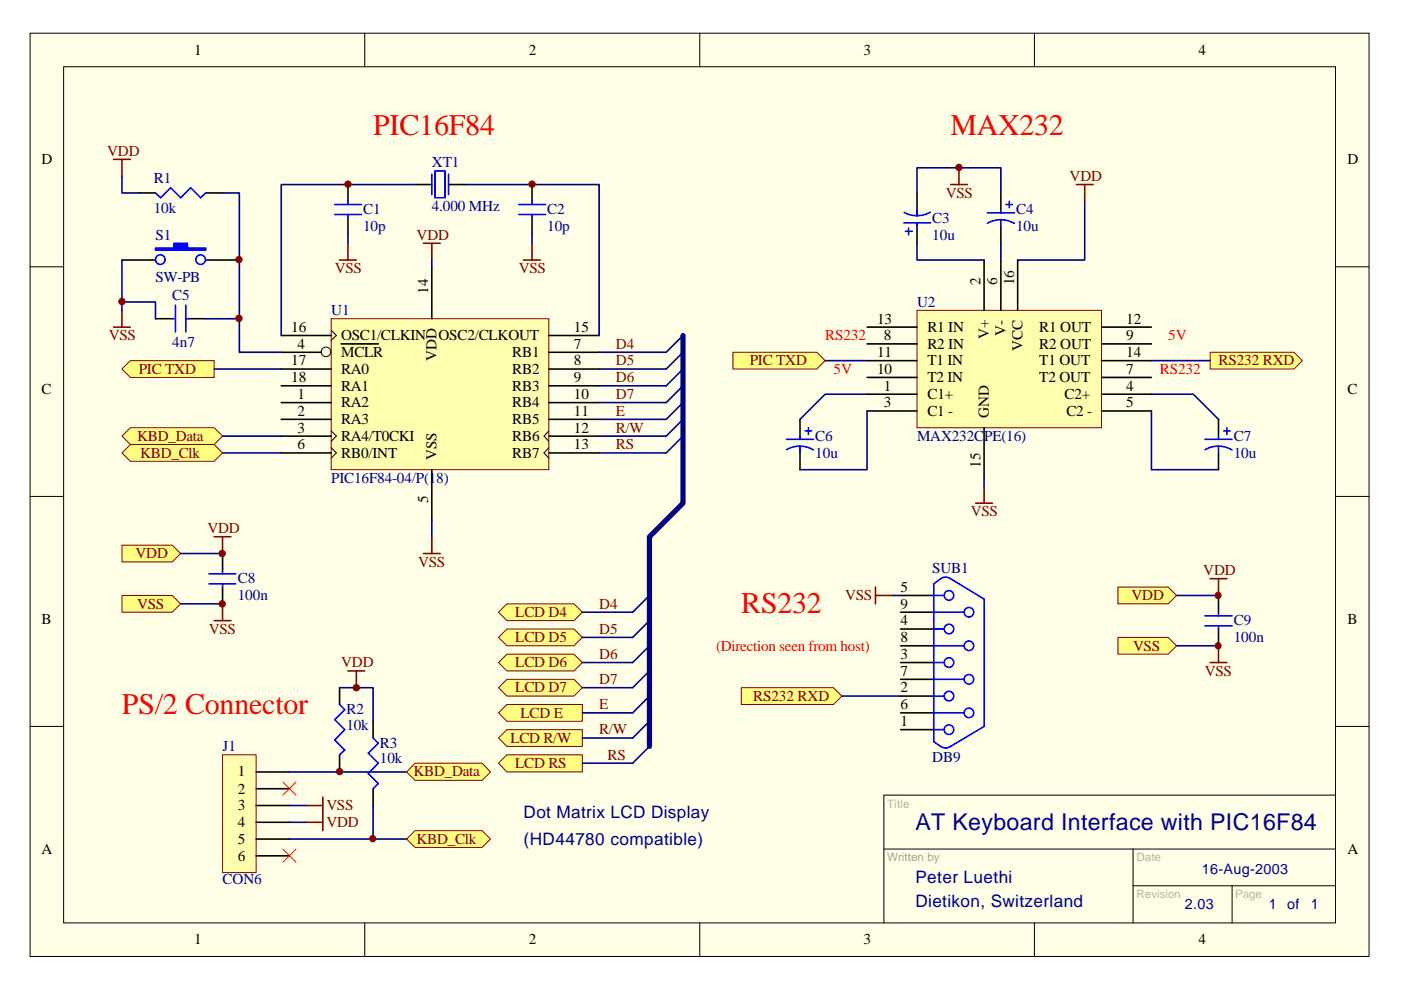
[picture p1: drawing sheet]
<svg xmlns="http://www.w3.org/2000/svg" width="297mm" height="210mm" viewBox="0 0 297 210" stroke-linecap="round" stroke-linejoin="round" font-family="sans-serif">
<path d="M6.4 7h283.9v195.8h-283.9z" fill-rule="evenodd" fill="#ffffe8"/>
<g fill="none" stroke="#000" stroke-width=".21">
<path d="M6.4 7h283.9v195.8h-283.9zM13.5 14.2h269.7v181.5h-269.7zM77.3 7v7.2M148.4 7v7.2M219.3 7v7.2M6.4 56.6h7.1M283.2 56.6h7.1M6.4 105.3h7.1M283.2 105.3h7.1M6.4 154h7.1M283.2 154h7.1M283.2 168.6h-95.8v27.1"/>
<path d="M77.3 195.7v7.1M148.4 195.7v7.1M187.4 180h95.8M219.3 195.7v7.1M240.2 187.8h43M240.2 180v15.7M261.2 187.8v7.9"/>
</g>
<path d="M237 124.5h10.7l1.8 1.8-1.8 1.7h-10.7z" fill-rule="evenodd" fill="#ffff80"/>
<path d="M237 124.5h10.7l1.8 1.8-1.8 1.7h-10.7z" fill="none" stroke="#800000" stroke-width=".21"/>
<path d="M237 135.1h10.7l1.8 1.8-1.8 1.8h-10.7z" fill-rule="evenodd" fill="#ffff80"/>
<path d="M237 135.1h10.7l1.8 1.8-1.8 1.8h-10.7z" fill="none" stroke="#800000" stroke-width=".21"/>
<path d="M194.4 40.9v-5.3h17.8v5.3M194.4 51.6v3.5h14.2M212.2 51.6v3.5M183.8 83.6h-8.9l-5.3 5.3M183.8 87.1v12.5h-14.2M244.1 87.1v12.5h14.2M244.1 83.6h8.9l5.3 5.3M249.5 126.3h8.8M249.5 136.9h8.8" fill="none" stroke="#000080" stroke-width=".34"/>
<path d="M201.5 39.1h3.6M203.3 35.6v3.5M256.6 122.7h3.5M258.3 122.7v3.6M258.3 136.9v3.6M256.6 140.5h3.5" fill="none" stroke="#800000" stroke-width=".34"/>
<path d="M194.4 40.9v3.6M194.4 48v3.6M212.2 40.9v3.6M212.2 48v3.6M169.6 88.9v3.6M169.6 96v3.6M258.3 88.9v3.6M258.3 96v3.6M258.3 126.3v3.5M258.3 133.4v3.5" fill="none" stroke="#000" stroke-width=".34"/>
<g fill="none" stroke="#00f" stroke-width=".34">
<path d="M191.6 47.3h5.7M192 49h1.4M192.6 48.4v1.4M194.4 44.5v1.3M194.4 47.3v.7M197.2 45a5.7 5.7 0 0 1-5.5 0M209.3 45.1h5.8M209.4 47.3a5.6 5.6 0 0 1 5.6 .1M212.2 44.5v.6M212.2 46.6v1.4M213.3 43.4h1.4M214 42.7v1.3"/>
<path d="M166.7 93.1h5.8M166.7 95.4a5.6 5.6 0 0 1 5.8 0M169.6 92.5v.6M169.6 94.6v1.4M170.7 91.4h1.4M171.4 90.7v1.4M255.5 93.1h5.7M255.5 95.4a5.6 5.6 0 0 1 5.7 0M258.3 92.5v.6M258.3 94.6v1.4M259.4 91.4h1.4M260.1 90.7v1.4"/>
<path d="M255.5 132.7h5.7M255.5 130.6h5.7M258.3 129.8v.8M258.3 132.7v.7"/>
</g>
<path d="M256.6 74.7h17.7l1.8 1.8-1.8 1.7h-17.7z" fill-rule="evenodd" fill="#ffff80"/>
<path d="M256.6 74.7h17.7l1.8 1.8-1.8 1.7h-17.7z" fill="none" stroke="#800000" stroke-width=".21"/>
<path d="M174.9 76.5h8.9M244.1 76.5h12.5" fill="none" stroke="#000080" stroke-width=".34"/>
<path d="M194.4 65.8h39.1v24.9h-39.1z" fill-rule="evenodd" fill="#ffffb0"/>
<path d="M194.4 65.8h39.1v24.9h-39.1z" fill="none" stroke="#800000" stroke-width=".21"/>
<g fill="none" stroke="#000" stroke-width=".34">
<path d="M208.6 55.1v10.7M212.2 55.1v10.7M215.8 55.1v10.7M183.8 69.4h10.6M183.8 72.9h10.6M183.8 76.5h10.6M233.5 69.4h10.6M233.5 72.9h10.6M233.5 76.5h10.6M183.8 80h10.6M183.8 83.6h10.6M183.8 87.1h10.6"/>
<path d="M208.6 90.7v10.7M233.5 80h10.6M233.5 83.6h10.6M233.5 87.1h10.6"/>
</g>
<path d="M206.9 106.7h3.5M208.6 103.1v3.6" fill="none" stroke="#800000" stroke-width=".34"/>
<path d="M230 42.7v12.4h-14.2M208.6 101.4v1.7" fill="none" stroke="#000080" stroke-width=".34"/>
<path d="M70.2 67.6h46.2v32h-46.2z" fill-rule="evenodd" fill="#ffffb0"/>
<path d="M70.2 67.6h46.2v32h-46.2z" fill="none" stroke="#800000" stroke-width=".21"/>
<g fill="none" stroke="#000" stroke-width=".34">
<path d="M91.6 56.9v10.7M59.6 78.2h10.6M59.6 74.7h8.5M59.6 71.1h10.6M72.3 72.9h7.9M116.4 78.2h10.6M116.4 74.7h10.6M116.4 71.1h10.6M59.6 81.8h10.6M59.6 85.4h10.6M59.6 88.9h10.6M59.6 92.5h10.6"/>
<path d="M59.6 96h10.6M91.6 99.6v10.6M116.4 81.8h10.6M116.4 85.4h10.6M116.4 88.9h10.6M116.4 92.5h10.6M116.4 96h10.6"/>
</g>
<g fill="none" stroke="#000" stroke-width=".21">
<path d="M70.2 70l1.1 1.1-1.1 1M70.2 91.4l1.1 1.1-1.1 1.1M70.2 94.9l1.1 1.1-1.1 1.1M116.4 91.4l-1.1 1.1 1.1 1.1M116.4 94.9l-1.1 1.1 1.1 1.1"/>
<circle cx="69.1" cy="74.6" r="1.02"/>
</g>
<path d="M24.1 33.8h3.5M25.9 33.8v3.6M89.8 117.4h3.5M91.6 113.8v3.6" fill="none" stroke="#800000" stroke-width=".34"/>
<path d="M91.6 110.2v3.6" fill="none" stroke="#000080" stroke-width=".34"/>
<path d="M27.6 76.5h17.8v3.5h-17.8l-1.7-1.8z" fill-rule="evenodd" fill="#ffff80"/>
<path d="M27.6 76.5h17.8v3.5h-17.8l-1.7-1.8z" fill="none" stroke="#800000" stroke-width=".21"/>
<path d="M45.4 78.2h14.2M47.2 96h12.4" fill="none" stroke="#000080" stroke-width=".34"/>
<path d="M25.9 55.1h7.1M43.6 55.1h7.1" fill="none" stroke="#000" stroke-width=".34"/>
<path d="M33 52.6h3.9v-1h2.8v1h3.9v.4h-10.6z" fill-rule="evenodd" fill="#00f"/>
<g fill="none" stroke="#00f" stroke-width=".34">
<path d="M33 52.6h3.9v-1h2.8v1h3.9v.4h-10.6z"/>
<circle cx="34" cy="55" r="1.02"/>
<circle cx="42.5" cy="55" r="1.02"/>
</g>
<path d="M50.7 55.1v19.6h8.9" fill="none" stroke="#000080" stroke-width=".34"/>
<path d="M228.2 39.1h3.6M230 39.1v3.6" fill="none" stroke="#800000" stroke-width=".34"/>
<path d="M155.4 74.7h17.8l1.7 1.8-1.7 1.7h-17.8z" fill-rule="evenodd" fill="#ffff80"/>
<path d="M155.4 74.7h17.8l1.7 1.8-1.7 1.7h-17.8z" fill="none" stroke="#800000" stroke-width=".21"/>
<path d="M25.9 115.6h10.6l1.8 1.8-1.8 1.7h-10.6z" fill-rule="evenodd" fill="#ffff80"/>
<path d="M25.9 115.6h10.6l1.8 1.8-1.8 1.7h-10.6z" fill="none" stroke="#800000" stroke-width=".21"/>
<path d="M25.9 126.3h10.6l1.8 1.7-1.8 1.8h-10.6z" fill-rule="evenodd" fill="#ffff80"/>
<path d="M25.9 126.3h10.6l1.8 1.7-1.8 1.8h-10.6z" fill="none" stroke="#800000" stroke-width=".21"/>
<path d="M25.9 37.4v3.5h3.5M88 39.1h-28.4v32M98.7 39.1h28.3v32M25.9 55.1v10.7M47.2 40.9h3.5v14.2M73.8 49.8v1.8M91.6 55.1v1.8M112.8 49.8v1.8M25.9 64h7.1v3.6M43.6 67.6h7.1M38.3 117.4h8.9M38.3 128h8.9" fill="none" stroke="#000080" stroke-width=".34"/>
<path d="M72 55.1h3.6M73.8 51.6v3.5M89.8 51.6h3.5M91.6 51.6v3.5M111 55.1h3.6M112.8 51.6v3.5M24.1 69.4h3.5M25.9 65.8v3.6M45.4 113.8h3.6M47.2 113.8v3.6M45.4 131.6h3.6M47.2 128v3.6" fill="none" stroke="#800000" stroke-width=".34"/>
<path d="M73.8 39.1v3.6M88 39.1h3.6M95.1 39.1h3.6M112.8 39.1v3.6M29.4 40.9h3.6M43.6 40.9h3.6M73.8 46.2v3.6M112.8 46.2v3.6M33 67.6h3.5M40.1 67.6h3.5M47.2 117.4v3.5M47.2 124.5v3.5" fill="none" stroke="#000" stroke-width=".34"/>
<g fill="none" stroke="#00f" stroke-width=".34">
<path d="M91.6 36.9v4.3M92.2 36.3h2.1v5.6h-2.1zM95.1 36.9v4.3M33 40.9l1.1 1 2.1-2.1 2.1 2.1 2.1-2.1 2.1 2.1 1.1-1M71 43.4h5.7M71 45.5h5.7M73.8 42.7v.7M73.8 45.5v.7M110 43.4h5.7M110 45.5h5.7M112.8 42.7v.7M112.8 45.5v.7"/>
<path d="M36.5 67.6h.7M37.2 64.7v5.7M39.4 64.7v5.7M39.4 67.6h.7M44.3 123.8h5.7M44.3 121.7h5.7M47.2 120.9v.8M47.2 123.8v.7"/>
</g>
<path d="M47.2 160h7.1v25h-7.1z" fill-rule="evenodd" fill="#ffffb0"/>
<path d="M47.2 160h7.1v25h-7.1z" fill="none" stroke="#800000" stroke-width=".21"/>
<path d="M54.3 163.7h7.1M54.3 167.2h7.1M54.3 170.8h7.1M54.3 174.3h7.1M54.3 177.9h7.1M54.3 181.5h7.1" fill="none" stroke="#000" stroke-width=".34"/>
<path d="M64.9 174.3h3.5M64.9 170.8h3.5M68.4 169v7.1" fill="none" stroke="#800000" stroke-width=".34"/>
<path d="M61.4 170.8h3.5M61.4 174.3h3.5M61.4 163.7h24.8M61.4 177.9h24.8" fill="none" stroke="#000080" stroke-width=".34"/>
<path d="M60 165.8l2.8 2.8M62.8 165.8l-2.8 2.8M60 180l2.8 2.8M62.8 180l-2.8 2.8" fill="none" stroke="#f00" stroke-width=".21"/>
<path d="M88 161.8h14.2l1.8 1.9-1.8 1.8h-14.2l-1.8-1.8z" fill-rule="evenodd" fill="#ffff80"/>
<path d="M88 161.8h14.2l1.8 1.9-1.8 1.8h-14.2l-1.8-1.8z" fill="none" stroke="#800000" stroke-width=".21"/>
<path d="M88 176.1h14.2l1.8 1.8-1.8 1.8h-14.2l-1.8-1.8z" fill-rule="evenodd" fill="#ffff80"/>
<path d="M88 176.1h14.2l1.8 1.8-1.8 1.8h-14.2l-1.8-1.8z" fill="none" stroke="#800000" stroke-width=".21"/>
<path d="M27.6 90.7h17.8l1.8 1.8-1.8 1.7h-17.8l-1.7-1.7z" fill-rule="evenodd" fill="#ffff80"/>
<path d="M27.6 90.7h17.8l1.8 1.8-1.8 1.7h-17.8l-1.7-1.7z" fill="none" stroke="#800000" stroke-width=".21"/>
<path d="M27.6 94.2h17.8l1.8 1.8-1.8 1.8h-17.8l-1.7-1.8z" fill-rule="evenodd" fill="#ffff80"/>
<path d="M27.6 94.2h17.8l1.8 1.8-1.8 1.8h-17.8l-1.7-1.8z" fill="none" stroke="#800000" stroke-width=".21"/>
<path d="M47.2 92.5h12.4" fill="none" stroke="#000080" stroke-width=".34"/>
<circle cx="203.3" cy="35.5" r=".68" fill="#800000"/>
<circle cx="203.3" cy="35.5" r=".68" fill="none" stroke="#800000" stroke-width=".21"/>
<path d="M144.8 71.1v35.6l-7.1 7.1v44.5" fill="none" stroke="#000080" stroke-width="1.1"/>
<path d="M105.7 129.8l1.8-1.8h14.2l1.8 1.8-1.8 1.8h-14.2z" fill-rule="evenodd" fill="#ffff80"/>
<path d="M105.7 129.8l1.8-1.8h14.2l1.8 1.8-1.8 1.8h-14.2z" fill="none" stroke="#800000" stroke-width=".21"/>
<path d="M105.7 151.1l1.8-1.7h16v3.5h-16z" fill-rule="evenodd" fill="#ffff80"/>
<path d="M105.7 151.1l1.8-1.7h16v3.5h-16z" fill="none" stroke="#800000" stroke-width=".21"/>
<path d="M105.7 161.8l1.8-1.8h16v3.7h-16z" fill-rule="evenodd" fill="#ffff80"/>
<path d="M105.7 161.8l1.8-1.8h16v3.7h-16z" fill="none" stroke="#800000" stroke-width=".21"/>
<path d="M105.7 156.5l1.8-1.8h16v3.6h-16z" fill-rule="evenodd" fill="#ffff80"/>
<path d="M105.7 156.5l1.8-1.8h16v3.6h-16z" fill="none" stroke="#800000" stroke-width=".21"/>
<path d="M107.5 133.4h14.2l1.8 1.7-1.8 1.8h-14.2l-1.8-1.8z" fill-rule="evenodd" fill="#ffff80"/>
<path d="M107.5 133.4h14.2l1.8 1.7-1.8 1.8h-14.2l-1.8-1.8z" fill="none" stroke="#800000" stroke-width=".21"/>
<path d="M105.7 145.8l1.8-1.8h14.2l1.8 1.8-1.8 1.8h-14.2z" fill-rule="evenodd" fill="#ffff80"/>
<path d="M105.7 145.8l1.8-1.8h14.2l1.8 1.8-1.8 1.8h-14.2z" fill="none" stroke="#800000" stroke-width=".21"/>
<path d="M105.7 140.5l1.8-1.8h14.2l1.8 1.8-1.8 1.8h-14.2z" fill-rule="evenodd" fill="#ffff80"/>
<path d="M105.7 140.5l1.8-1.8h14.2l1.8 1.8-1.8 1.8h-14.2z" fill="none" stroke="#800000" stroke-width=".21"/>
<g fill="none" stroke="#000080" stroke-width=".34">
<path d="M144.8 71.1l-3.5 3.6h-14.3M144.8 74.7l-3.5 3.5h-14.3M144.8 78.2l-3.5 3.6h-14.3M144.8 81.8l-3.5 3.6h-14.3M144.8 85.4l-3.5 3.5h-14.3M144.8 88.9l-3.5 3.6h-14.3M144.8 92.5l-3.5 3.5h-14.3M137.7 131.6l-3.6 3.5h-10.6M137.7 136.9l-3.6 3.6h-10.6M137.7 126.3l-3.6 3.5h-10.6M137.7 142.3l-3.6 3.5h-10.6M137.7 147.6l-3.6 3.5h-10.6"/>
<path d="M137.7 152.9l-3.6 3.6h-10.6M137.7 158.3l-3.6 3.5h-10.6"/>
</g>
<path d="M157.2 145.8h19.5l1.8 1.8-1.8 1.8h-19.5z" fill-rule="evenodd" fill="#ffff80"/>
<path d="M157.2 145.8h19.5l1.8 1.8-1.8 1.8h-19.5z" fill="none" stroke="#800000" stroke-width=".21"/>
<g fill="none" stroke="#000" stroke-width=".34">
<path d="M191 136.9h7M191 133.4h7M191 129.8h7M191 126.3h7M72 145.8v3.6M79.1 152.9v3.6M191 154.7h7M191 151.1h7M191 147.6h7M191 144h7M191 140.5h7M72 160v3.7"/>
<path d="M79.1 167.2v3.6"/>
</g>
<g fill="none" stroke="#00f" stroke-width=".34">
<path d="M198 126.3h2.2M198 129.8h6.4M198 133.4h2.2M198 136.9h6.4M72 149.4l1.1 1.1-2.1 2.1 2.1 2.1-2.1 2.2 2.1 2.1-1.1 1M79.1 156.5l1.1 1.1-2.1 2.1 2.1 2.1-2.1 2.2 2.1 2.1-1.1 1.1M198 140.5h2.2M198 144h6.4M198 147.6h2.2M198 151.1h6.4M198 154.7h2.2M199.4 158.3l-1.4-1.1v-33.4l1.4-1.1a1.74 1.74 0 0 1 2.1 0l7.1 4.3v27l-7.1 4.3"/>
<path d="M199.4 158.2a1.74 1.74 0 0 0 2.1 0"/>
<circle cx="201.2" cy="126.3" r="1.02"/>
<circle cx="201.2" cy="133.4" r="1.02"/>
<circle cx="205.4" cy="136.9" r="1.02"/>
<circle cx="205.4" cy="129.8" r="1.02"/>
<circle cx="201.2" cy="154.7" r="1.02"/>
<circle cx="201.2" cy="140.5" r="1.02"/>
<circle cx="201.2" cy="147.6" r="1.02"/>
<circle cx="205.4" cy="151.1" r="1.02"/>
<circle cx="205.4" cy="144" r="1.02"/>
</g>
<path d="M189.2 126.3h1.8M72 145.8h7.1v7.1M178.5 147.6h12.5M79.1 170.8v7.1" fill="none" stroke="#000080" stroke-width=".34"/>
<path d="M185.6 124.5v3.5M185.6 126.3h3.6M73.8 142.3h3.5M75.6 142.3v3.5" fill="none" stroke="#800000" stroke-width=".34"/>
<circle cx="47.1" cy="117.4" r=".68" fill="#800000"/>
<circle cx="47.1" cy="117.4" r=".68" fill="none" stroke="#800000" stroke-width=".21"/>
<circle cx="47.1" cy="128" r=".68" fill="#800000"/>
<circle cx="47.1" cy="128" r=".68" fill="none" stroke="#800000" stroke-width=".21"/>
<circle cx="25.9" cy="63.9" r=".68" fill="#800000"/>
<circle cx="25.9" cy="63.9" r=".68" fill="none" stroke="#800000" stroke-width=".21"/>
<circle cx="50.7" cy="67.5" r=".68" fill="#800000"/>
<circle cx="50.7" cy="67.5" r=".68" fill="none" stroke="#800000" stroke-width=".21"/>
<circle cx="73.8" cy="39" r=".68" fill="#800000"/>
<circle cx="73.8" cy="39" r=".68" fill="none" stroke="#800000" stroke-width=".21"/>
<circle cx="112.8" cy="39" r=".68" fill="#800000"/>
<circle cx="112.8" cy="39" r=".68" fill="none" stroke="#800000" stroke-width=".21"/>
<circle cx="79" cy="177.8" r=".65" fill="#800000"/>
<circle cx="79" cy="177.8" r=".65" fill="none" stroke="#800000" stroke-width=".21"/>
<circle cx="75.6" cy="145.8" r=".68" fill="#800000"/>
<circle cx="75.6" cy="145.8" r=".68" fill="none" stroke="#800000" stroke-width=".21"/>
<circle cx="258.2" cy="126.2" r=".65" fill="#800000"/>
<circle cx="258.2" cy="126.2" r=".65" fill="none" stroke="#800000" stroke-width=".21"/>
<circle cx="258.2" cy="136.9" r=".65" fill="#800000"/>
<circle cx="258.2" cy="136.9" r=".65" fill="none" stroke="#800000" stroke-width=".21"/>
<circle cx="50.7" cy="55" r=".68" fill="#800000"/>
<circle cx="50.7" cy="55" r=".68" fill="none" stroke="#800000" stroke-width=".21"/>
<circle cx="72" cy="163.6" r=".68" fill="#800000"/>
<circle cx="72" cy="163.6" r=".68" fill="none" stroke="#800000" stroke-width=".21"/>
<g font-size="6.3" fill="#f00">
<text x="79.1" y="28.6">PIC16F84</text>
<text x="201.5" y="28.6">MAX232</text>
<text x="157.2" y="130">RS232</text>
<text x="25.9" y="151.3">PS/2 Connector</text>
</g>
<text font-size="4.9" fill="#000080" x="194.1" y="176">AT Keyboard Interface with PIC16F84</text>
<g font-size="3.6" fill="#000080">
<text x="111" y="173.4">Dot Matrix LCD Display</text>
<text x="111" y="179.1">(HD44780 compatible)</text>
<text x="194.1" y="187.3">Peter Luethi</text>
<text x="194.1" y="192.3">Dietikon, Switzerland</text>
</g>
<g font-size="3.2">
<text x="41.2" y="11.6">1</text>
<text x="112.1" y="11.6">2</text>
<text x="183.1" y="11.6">3</text>
<text x="254.1" y="11.6">4</text>
<text x="8.8" y="34.8">D</text>
<text x="285.7" y="34.8">D</text>
<text x="90.8" y="62.2" transform="rotate(-90 90.8 62.2)">14</text>
<text x="207.9" y="60.5" transform="rotate(-90 207.9 60.5)">2</text>
<text x="211.4" y="60.5" transform="rotate(-90 211.4 60.5)">6</text>
<text x="215" y="60.5" transform="rotate(-90 215 60.5)">16</text>
<text x="61.8" y="70.4">16</text>
<text x="121.7" y="70.4">15</text>
<text x="186" y="68.6">13</text>
<text x="196.6" y="70.4">R1 IN</text>
<text x="209.7" y="71.8" transform="rotate(-90 209.7 71.8)">V+</text>
<text x="213.2" y="71.1" transform="rotate(-90 213.2 71.1)">V-</text>
<text x="220.3" y="70.4">R1 OUT</text>
<text x="238.8" y="68.6">12</text>
<text x="61.8" y="77.5">17</text>
<text x="63.1" y="73.9">4</text>
<text x="72.3" y="75.7">MCLR</text>
<text x="72.3" y="72.1">OSC1/CLKIN</text>
<text x="92.6" y="76.5" transform="rotate(-90 92.6 76.5)">VDD</text>
<text x="93" y="72.1">OSC2/CLKOUT</text>
<text x="108.6" y="75.7">RB1</text>
<text x="121.7" y="73.9">7</text>
<text x="121.7" y="77.5">8</text>
<text x="186" y="75.7">11</text>
<text x="187.4" y="72.1">8</text>
<text x="196.6" y="73.9">R2 IN</text>
<text x="196.6" y="77.5">T1 IN</text>
<text x="216.8" y="74.4" transform="rotate(-90 216.8 74.4)">VCC</text>
<text x="220.3" y="73.9">R2 OUT</text>
<text x="220.3" y="77.5">T1 OUT</text>
<text x="238.8" y="72.1">9</text>
<text x="238.8" y="75.7">14</text>
<text x="8.8" y="83.5">C</text>
<text x="61.8" y="81">18</text>
<text x="72.3" y="79.3">RA0</text>
<text x="72.3" y="82.8">RA1</text>
<text x="108.6" y="79.3">RB2</text>
<text x="108.6" y="82.8">RB3</text>
<text x="121.7" y="81">9</text>
<text x="186" y="79.3">10</text>
<text x="187.4" y="82.8">1</text>
<text x="196.6" y="81">T2 IN</text>
<text x="220.3" y="81">T2 OUT</text>
<text x="238.8" y="79.3">7</text>
<text x="238.8" y="82.8">4</text>
<text x="285.7" y="83.5">C</text>
<text x="63.1" y="84.6">1</text>
<text x="63.1" y="88.2">2</text>
<text x="72.3" y="86.4">RA2</text>
<text x="72.3" y="89.9">RA3</text>
<text x="108.6" y="86.4">RB4</text>
<text x="108.6" y="89.9">RB5</text>
<text x="121.7" y="84.6">10</text>
<text x="121.7" y="88.2">11</text>
<text x="187.4" y="86.4">3</text>
<text x="196.6" y="84.6">C1+</text>
<text x="196.6" y="88.2">C1 -</text>
<text x="209.7" y="88.6" transform="rotate(-90 209.7 88.6)">GND</text>
<text x="225.7" y="84.6">C2+</text>
<text x="226.1" y="88.2">C2 -</text>
<text x="238.8" y="86.4">5</text>
<text x="63.1" y="91.7">3</text>
<text x="63.1" y="95.3">6</text>
<text x="72.3" y="93.5">RA4/T0CKI</text>
<text x="108.6" y="93.5">RB6</text>
<text x="121.7" y="91.7">12</text>
<text x="121.7" y="95.3">13</text>
<text x="72.3" y="97">RB0/INT</text>
<text x="92.6" y="97.5" transform="rotate(-90 92.6 97.5)">VSS</text>
<text x="108.6" y="97">RB7</text>
<text x="207.9" y="99.2" transform="rotate(-90 207.9 99.2)">15</text>
<text x="90.8" y="106.7" transform="rotate(-90 90.8 106.7)">5</text>
<text x="191" y="125.5">5</text>
<text x="191" y="129">9</text>
<text x="8.8" y="132.3">B</text>
<text x="191" y="136.2">8</text>
<text x="191" y="132.6">4</text>
<text x="285.7" y="132.3">B</text>
<text x="191" y="143.3">7</text>
<text x="191" y="139.7">3</text>
<text x="191" y="146.8">2</text>
<text x="191" y="153.9">1</text>
<text x="191" y="150.4">6</text>
<text x="50.4" y="164.6">1</text>
<text x="50.4" y="168.2">2</text>
<text x="50.4" y="171.8">3</text>
<text x="50.4" y="175.4">4</text>
<text x="50.4" y="178.9">5</text>
<text x="8.8" y="181">A</text>
<text x="50.4" y="182.5">6</text>
<text x="285.7" y="181">A</text>
<text x="41.2" y="200.2">1</text>
<text x="112.1" y="200.2">2</text>
<text x="183.1" y="200.2">3</text>
<text x="254.1" y="200.2">4</text>
</g>
<g font-size="3.2" fill="#800000">
<text x="22.7" y="33">VDD</text>
<text x="200.5" y="41.9">VSS</text>
<text x="226.8" y="38.4">VDD</text>
<text x="88.3" y="50.8">VDD</text>
<text x="71" y="57.9">VSS</text>
<text x="110" y="57.9">VSS</text>
<text x="23.1" y="72.1">VSS</text>
<text x="130.6" y="77.5">D5</text>
<text x="130.6" y="73.9">D4</text>
<text x="158.9" y="77.5">PIC TXD</text>
<text x="258.3" y="77.5">RS232 RXD</text>
<text x="29.4" y="79.3">PIC TXD</text>
<text x="130.6" y="81">D6</text>
<text x="130.6" y="88.2">E</text>
<text x="130.6" y="84.6">D7</text>
<text x="29.1" y="93.5">KBD_Data</text>
<text x="130.6" y="91.7">R/W</text>
<text x="130.6" y="95.3">RS</text>
<text x="29.7" y="97">KBD_Clk</text>
<text x="44" y="113">VDD</text>
<text x="205.9" y="109.5">VSS</text>
<text x="28.7" y="118.4">VDD</text>
<text x="88.7" y="120.2">VSS</text>
<text x="255.1" y="121.9">VDD</text>
<text x="29.1" y="129">VSS</text>
<text x="109.2" y="130.8">LCD D4</text>
<text x="127" y="129">D4</text>
<text x="179.2" y="127.3">VSS</text>
<text x="239.9" y="127.3">VDD</text>
<text x="44.3" y="134.4">VSS</text>
<text x="109.2" y="136.2">LCD D5</text>
<text x="127" y="134.4">D5</text>
<text x="240.2" y="137.9">VSS</text>
<text x="72.3" y="141.5">VDD</text>
<text x="109.2" y="141.5">LCD D6</text>
<text x="127" y="139.7">D6</text>
<text x="255.5" y="143.3">VSS</text>
<text x="109.2" y="146.8">LCD D7</text>
<text x="127" y="145">D7</text>
<text x="159.7" y="148.6">RS232 RXD</text>
<text x="110.3" y="152.2">LCD E</text>
<text x="127" y="150.4">E</text>
<text x="127" y="155.7">R/W</text>
<text x="108.2" y="157.5">LCD R/W</text>
<text x="128.8" y="161">RS</text>
<text x="87.7" y="164.6">KBD_Data</text>
<text x="109.2" y="162.8">LCD RS</text>
<text x="69.2" y="171.8">VSS</text>
<text x="69.2" y="175.4">VDD</text>
<text x="88.3" y="178.9">KBD_Clk</text>
</g>
<g font-size="3.2" fill="#000080">
<text x="91.6" y="35.5">XT1</text>
<text x="32.6" y="38.7">R1</text>
<text x="32.6" y="45.1">10k</text>
<text x="77" y="45.5">C1</text>
<text x="91.6" y="44.7">4.000 MHz</text>
<text x="116" y="45.5">C2</text>
<text x="197.6" y="47.3">C3</text>
<text x="215.4" y="45.5">C4</text>
<text x="33" y="50.8">S1</text>
<text x="77" y="49">10p</text>
<text x="116" y="49">10p</text>
<text x="197.6" y="50.8">10u</text>
<text x="215.4" y="49">10u</text>
<text x="33" y="59.7">SW-PB</text>
<text x="36.5" y="63.6">C5</text>
<text x="194.4" y="65">U2</text>
<text x="70.2" y="66.8">U1</text>
<text x="36.5" y="73.6">4n7</text>
<text x="172.8" y="93.5">C6</text>
<text x="194.4" y="93.5">MAX232CPE(16)</text>
<text x="261.6" y="93.5">C7</text>
<text x="172.8" y="97">10u</text>
<text x="261.6" y="97">10u</text>
<text x="70.2" y="102.4">PIC16F84-04/P(18)</text>
<text x="50.4" y="123.7">C8</text>
<text x="197.6" y="121.6">SUB1</text>
<text x="50.4" y="127.3">100n</text>
<text x="261.6" y="132.6">C9</text>
<text x="261.6" y="136.2">100n</text>
<text x="73.4" y="151.5">R2</text>
<text x="73.4" y="154.7">10k</text>
<text x="47.2" y="159.3">J1</text>
<text x="80.5" y="158.6">R3</text>
<text x="80.5" y="161.8">10k</text>
<text x="197.6" y="161.5">DB9</text>
<text x="47.2" y="187.4">CON6</text>
</g>
<g font-size="3.2" fill="#f00">
<text x="174.9" y="72.1">RS232</text>
<text x="247.7" y="72.1">5V</text>
<text x="176.7" y="79.3">5V</text>
<text x="245.9" y="79.3">RS232</text>
<text x="151.8" y="137.9">(Direction seen from host)</text>
</g>
<g font-size="3" fill="#000080">
<text x="254.8" y="185.3">16-Aug-2003</text>
<text x="251.2" y="192.8">2.03</text>
<text x="269" y="192.8">1</text>
<text x="272.9" y="192.8">of</text>
<text x="277.9" y="192.8">1</text>
</g>
<g font-size="2.5" fill="#baada4">
<text x="188.1" y="171.3">Title</text>
<text x="241" y="182.6">Date</text>
<text x="241" y="190.4">Revision</text>
<text x="261.9" y="190.4">Page</text>
</g>
<text font-size="2.5" fill="#a6968d" x="188.1" y="182.6">Written by</text>
</svg>
